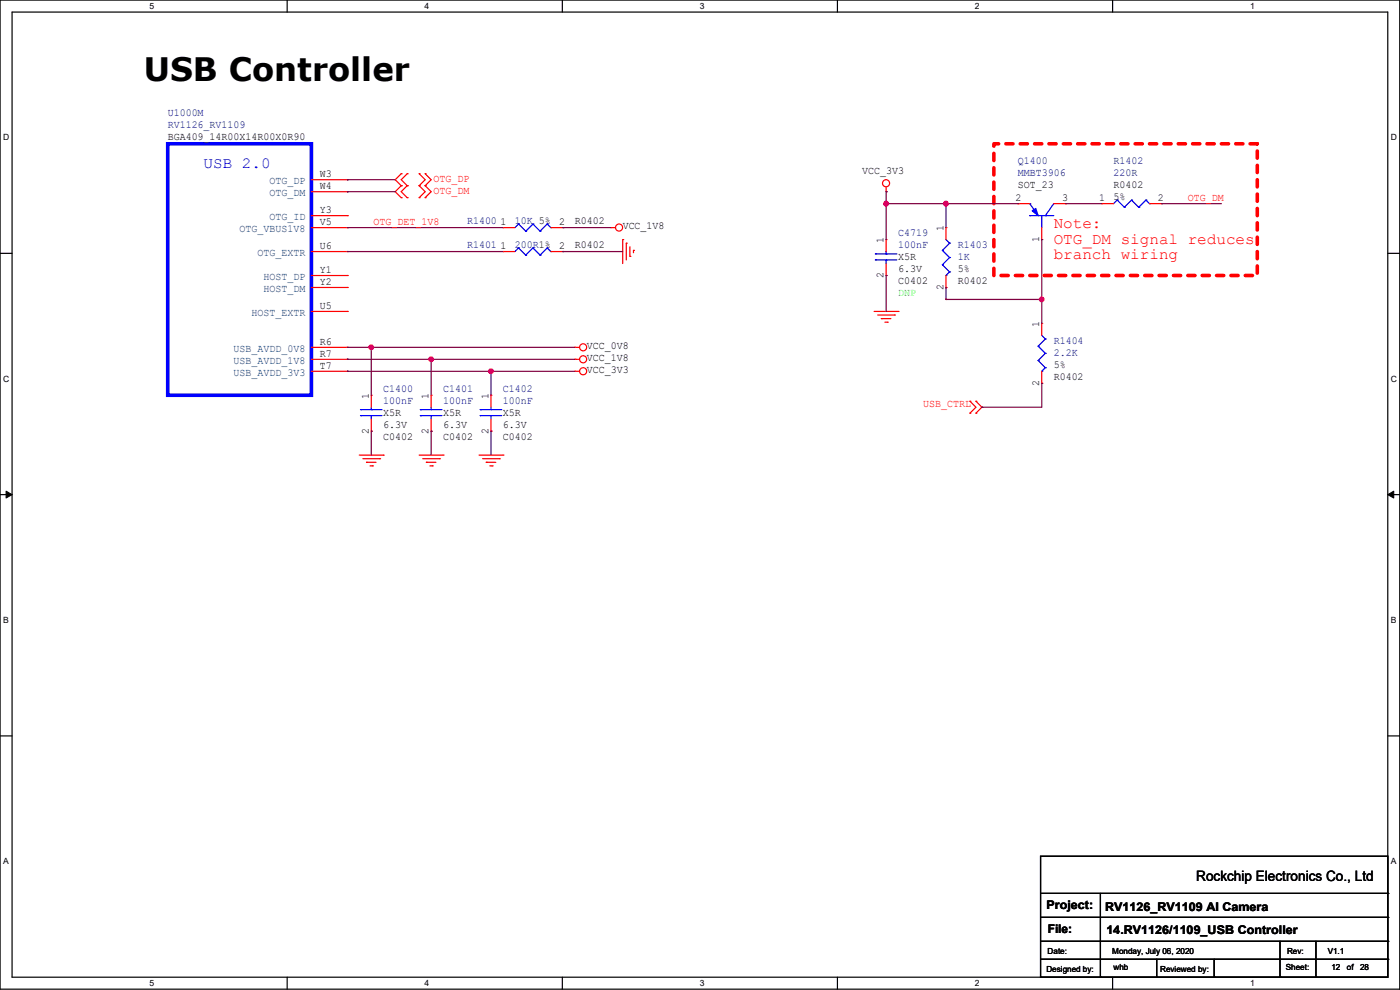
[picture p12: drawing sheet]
<svg xmlns="http://www.w3.org/2000/svg" width="297mm" height="210mm" viewBox="0 0 297 210" stroke-linecap="round" stroke-linejoin="round" font-family="sans-serif">
<path d="M0 0h296.9v209.8h-296.9zM2.6 2.6h291.8v204.7h-291.8z" fill="none" stroke="#000" stroke-width=".25"/>
<g fill="#fff">
<path d="M31.7 .3h1v2h-1z"/>
<path d="M31.7 207.5h1v2.1h-1z"/>
</g>
<path d="M60.9 0v2.6M60.9 207.3v2.5" fill="none" stroke="#000" stroke-width=".25"/>
<g fill="#fff">
<path d="M90.1 .3h1v2h-1z"/>
<path d="M90.1 207.5h1v2.1h-1z"/>
</g>
<path d="M119.3 0v2.6M119.3 207.3v2.5" fill="none" stroke="#000" stroke-width=".25"/>
<g fill="#fff">
<path d="M148.5 .3h1v2h-1z"/>
<path d="M148.5 207.5h1v2.1h-1z"/>
</g>
<path d="M177.7 0v2.6M177.7 207.3v2.5" fill="none" stroke="#000" stroke-width=".25"/>
<g fill="#fff">
<path d="M206.8 .3h1v2h-1z"/>
<path d="M206.8 207.5h1v2.1h-1z"/>
</g>
<path d="M236 0v2.6M236 207.3v2.5" fill="none" stroke="#000" stroke-width=".25"/>
<g fill="#fff">
<path d="M265.2 .3h1v2h-1z"/>
<path d="M265.2 207.5h1v2.1h-1z"/>
<path d="M.7 28.2h1.2v2h-1.2z"/>
<path d="M295 28.2h1.3v2h-1.3z"/>
<path d="M.7 79.3h1.2v2.1h-1.2z"/>
<path d="M295 79.3h1.3v2.1h-1.3z"/>
</g>
<path d="M0 53.7h2.6M294.4 53.7h2.5" fill="none" stroke="#000" stroke-width=".25"/>
<g fill="#fff">
<path d="M.7 130.5h1.2v2h-1.2z"/>
<path d="M295 130.5h1.2v2h-1.2z"/>
</g>
<path d="M0 104.9h2.6M294.4 104.9h2.5" fill="none" stroke="#000" stroke-width=".25"/>
<path d="M1.3 104.2l1.3 .7-1.3 .7zM294.4 104.9l1.3-.7v1.4z" fill="#000" stroke="#000" stroke-width=".21"/>
<g fill="#fff">
<path d="M.7 181.7h1.2v2h-1.2z"/>
<path d="M295 181.7h1.2v2h-1.2z"/>
</g>
<g fill="none" stroke="#000" stroke-width=".25">
<path d="M0 156.1h2.6M294.4 156.1h2.5M220.7 181.6h73.7v25.7h-73.7zM220.7 189.5h73.7M220.7 194.6h73.7M220.7 199.7h73.7M233.4 189.5v17.8M271.5 199.7v7.6M279.2 199.7v7.6M294.4 189.5h.1M294.4 194.6h.1M294.4 199.7h.1"/>
<path d="M220.7 203.5h73.7M233.4 207.3h.1M245.4 207.3h.1M245.4 203.5v3.8M257.6 207.3h.1M257.6 203.5v3.8M271.5 207.3h.1M279.2 207.3h.1M294.4 203.5h.1"/>
</g>
<path d="M210.8 30.5h55.9v27.9h-55.9z" fill="none" stroke="#f00" stroke-width=".76" stroke-dasharray="1.5 1.5"/>
<g fill="none" stroke="#f00" stroke-width=".25">
<path d="M66.1 38.1h7.6M73.7 38.1h.1M85.1 36.9h.1M85.1 39.4h.1M85.1 36.9l-1.3 1.2 1.3 1.3M85.1 39.4l-1.3 1.3 1.3 1.2M86.4 39.4h.1M86.4 36.9h.1M86.4 36.9l-1.3 1.2 1.3 1.3M86.4 39.4l-1.3 1.3 1.3 1.2M88.9 39.4h.1M88.9 36.9h.1"/>
<path d="M88.9 36.9l1.3 1.2-1.3 1.3M88.9 39.4l1.3 1.3-1.3 1.2M90.2 39.4h.1M90.2 36.9h.1M90.2 36.9l1.3 1.2-1.3 1.3M90.2 39.4l1.3 1.3-1.3 1.2M188 39.6v1.1M66.1 48.3h7.6M66.1 40.7h7.6M66.1 58.4h7.6M66.1 45.7h7.6M66.1 53.4h7.6"/>
<path d="M73.7 40.7h.1M73.7 58.4h.1M73.7 45.7h.1M73.7 53.4h.1M73.7 48.3h.1M85.1 41.9h.1M86.4 41.9h.1M88.9 41.9h.1M90.2 41.9h.1M106.7 53.4h.1M106.7 48.3h.1M106.7 48.3h2.5"/>
<path d="M106.7 53.4h2.5M116.9 48.3h2.5M116.9 53.4h2.5M119.4 53.4h.1M119.4 48.3h.1M129.6 48.3h.1M129.6 48.3h1M132.1 50.8h.1M132.1 50.8v5.1M132.9 51.6h.1M132.9 51.6v3.5M133.6 54.4h.1"/>
<path d="M133.6 52.3v2.1M134.4 53.1h.1M134.4 53.1v.5M188 40.7h.1M188 50.8h.1M188 58.4h.1M188 50.8v2.6M188 55.9v2.5M200.7 48.3h.1M200.7 48.3v2.5M200.7 58.4v2.6M215.9 43.2h.1"/>
<path d="M215.9 43.2h2.6M221 50.8h.1M221 48.3v2.5M223.5 43.2h2.6M226.1 43.2h.1M233.7 43.2h.1M233.7 43.2h2.5M243.9 43.2h2.5M246.4 43.2h.1M66.1 73.7h7.6M66.1 76.2h7.6M66.1 78.8h7.6"/>
<path d="M66.1 66.1h7.6M66.1 61h7.6M73.7 61h.1M73.7 78.8h.1M73.7 76.2h.1M73.7 73.7h.1M73.7 66.1h.1M121.9 73.7h.1M121.9 76.2h.1M121.9 78.8h.1M121.9 73.7h1.1M121.9 76.2h1.1"/>
<path d="M121.9 78.8h1.1M185.4 66.1h5.1M186.2 66.8h3.6M187 67.6h.1M187 67.6h2M187.7 68.3h.5M188.2 68.3h.1M189.8 66.8h.1M190.5 66.1h.1M200.7 61h.1M221 68.6h.1M221 68.6v2.5"/>
<path d="M221 78.8v2.5M76.2 96.5h5.1M77 97.3h3.5M77.7 98.1h.1M77.7 98.1h2.1M78.5 98.8h.5M78.8 83.8h.1M78.8 91.5h.1M78.8 83.8v2.6M78.8 88.9v2.6M79 98.8h.1M80.5 97.3h.1"/>
<path d="M81.3 96.5h.1M88.9 96.5h5.1M89.7 97.3h3.5M90.4 98.1h.1M90.4 98.1h2.1M91.2 98.8h.5M91.5 83.8h.1M91.5 91.5h.1M91.5 83.8v2.6M91.5 88.9v2.6M91.7 98.8h.1M93.2 97.3h.1"/>
<path d="M94 96.5h.1M101.6 96.5h5.1M102.4 97.3h3.5M103.1 98.1h.1M103.1 98.1h2.1M103.9 98.8h.5M104.2 83.8h.1M104.2 91.5h.1M104.2 83.8v2.6M104.2 88.9v2.6M104.4 98.8h.1M105.9 97.3h.1"/>
<path d="M106.7 96.5h.1M205.8 85.1h.1M205.8 87.7h.1M205.8 85.1l1.2 1.3-1.2 1.3M207 87.7h.1M207 85.1h.1M207 85.1l1.3 1.3-1.3 1.3M221 81.3h.1"/>
<circle cx="188" cy="38.9" r=".75"/>
<circle cx="131.3" cy="48.3" r=".75"/>
<circle cx="123.7" cy="76.2" r=".75"/>
<circle cx="123.7" cy="78.8" r=".75"/>
<circle cx="123.7" cy="73.7" r=".75"/>
</g>
<g fill="none" stroke="#00f" stroke-width=".25">
<path d="M110 52.6h.1M110 47.5h.1M110 52.6l-.8 .8M110 52.6l1.5 1.5M110 47.5l-.8 .8M110 47.5l1.5 1.5M111.5 54.1h.1M111.5 49h.1M113.1 52.6h.1M113.1 47.5h.1M113.1 52.6l-1.6 1.5M113.1 52.6l1.5 1.5"/>
<path d="M113.1 47.5l-1.6 1.5M113.1 47.5l1.5 1.5M114.6 54.1h.1M114.6 49h.1M116.1 52.6h.1M116.1 47.5h.1M116.1 52.6l-1.5 1.5M116.1 52.6l.8 .8M116.1 47.5l-1.5 1.5M116.1 47.5l.8 .8M116.9 53.4h.1M116.9 48.3h.1"/>
<path d="M185.7 55.1h.1M185.7 53.9h.1M185.7 55.1h4.6M185.7 53.9h4.6M188 53.9h.1M188 55.1h.1M188 53.4v.5M188 55.1v.8M199.9 53.1h.1M199.9 56.2h.1M199.9 53.1l1.5 1.5M199.9 56.2l1.5 1.5"/>
<path d="M200.7 58.4h.1M200.7 50.8l.7 .8M201.4 51.6h.1M201.4 54.6h.1M201.4 57.7h.1M201.4 51.6l-1.5 1.5M201.4 54.6l-1.5 1.6M201.4 57.7l-.7 .7M218.5 45.7h.1M218.5 43.2h.1M218.5 45.7h5M218.5 43.2l1.7 2.5"/>
<path d="M221 45.7h.1M221 45.7v2.6M221.8 45.7h.1M223.5 43.2l-1.7 2.5M237 42.4h.1M237 42.4l-.8 .8M237 42.4l1.5 1.6M238.5 44h.1M240.1 42.4h.1M240.1 42.4l-1.6 1.6M240.1 42.4l1.5 1.6M241.6 44h.1"/>
<path d="M243.1 42.4h.1M243.1 42.4l-1.5 1.6M243.1 42.4l.8 .8M243.9 43.2h.1M220.2 73.4h.1M220.2 76.5h.1M220.2 73.4l1.6 1.6M220.2 76.5l1.6 1.5M221 78.8h.1M221 71.1l.8 .8M221.8 71.9h.1M221.8 75h.1"/>
<path d="M221.8 78h.1M221.8 71.9l-1.6 1.5M221.8 75l-1.6 1.5M221.8 78l-.8 .8M76.5 88.2h.1M76.5 86.9h.1M76.5 88.2h4.5M76.5 86.9h4.5M78.8 86.9h.1M78.8 88.2h.1M78.8 86.4v.5M78.8 88.2v.7"/>
<path d="M89.2 88.2h.1M89.2 86.9h.1M89.2 88.2h4.5M89.2 86.9h4.5M91.5 86.9h.1M91.5 88.2h.1M91.5 86.4v.5M91.5 88.2v.7M101.9 88.2h.1M101.9 86.9h.1M101.9 88.2h4.5M101.9 86.9h4.5"/>
<path d="M104.2 86.9h.1M104.2 88.2h.1M104.2 86.4v.5M104.2 88.2v.7"/>
</g>
<path d="M35.6 30.5h30.5v53.3h-30.5z" fill="none" stroke="#00f" stroke-width=".76"/>
<path d="M219 44.7l.7-.5 .5 1.5z" fill="#00f" stroke="#00f" stroke-width=".25"/>
<g fill="none" stroke="#800040" stroke-width=".25">
<path d="M73.7 38.1h.1M73.7 38.1h10.1M73.7 53.4h.1M73.7 48.3h.1M73.7 40.7h.1M73.7 53.4h33M73.7 48.3h33M73.7 40.7h10.1M119.4 53.4h.1M119.4 48.3h.1M119.4 53.4h12.7M119.4 48.3h10.2"/>
<path d="M188 40.7h.1M188 43.2h.1M188 58.4h.1M188 40.7v10.1M188 58.4v7.7M188 43.2h27.9M200.7 43.2h.1M200.7 43.2v5.1M215.9 43.2h.1M221 50.8h.1M221 50.8v17.8M226.1 43.2h.1"/>
<path d="M226.1 43.2h7.6M246.4 43.2h.1M246.4 43.2h12.7M73.7 73.7h.1M73.7 76.2h.1M73.7 78.8h.1M73.7 73.7h48.2M73.7 76.2h48.2M73.7 78.8h48.2M78.8 73.7h.1M78.8 73.7v10.1M91.5 76.2h.1"/>
<path d="M91.5 76.2v7.6M104.2 78.8h.1M104.2 78.8v5M200.7 61h.1M200.7 63.5h.1M200.7 61v2.5M200.7 63.5h20.3M221 63.5h.1M78.8 91.5h.1M78.8 91.5v5M91.5 91.5h.1M91.5 91.5v5"/>
<path d="M104.2 91.5h.1M104.2 91.5v5M208.3 86.4h.1M221 81.3h.1M221 81.3v5.1h-12.7"/>
</g>
<g fill="#f0f" stroke="#f0f" stroke-width=".25">
<circle cx="78.8" cy="73.7" r=".5"/>
<circle cx="91.5" cy="76.2" r=".5"/>
<circle cx="104.2" cy="78.8" r=".5"/>
<circle cx="221" cy="63.5" r=".5"/>
<circle cx="188" cy="43.2" r=".5"/>
<circle cx="200.7" cy="43.2" r=".5"/>
</g>
<text font-size="6.9" x="30.5" y="17.1">USB Controller</text>
<text font-size="3.3" fill="#00f" x="43.2" y="35.7">USB 2.0</text>
<g font-size="3.3" fill="#f00">
<text x="223.5" y="48.4">Note:</text>
<text x="223.5" y="51.7">OTG_DM signal reduces</text>
<text x="223.5" y="55">branch wiring</text>
</g>
<text font-size="3" x="253.8" y="186.9">Rockchip Electronics Co., Ltd</text>
<g font-size="2.5">
<text x="222" y="192.9">Project:</text>
<text x="222.3" y="198">File:</text>
<text x="234.5" y="193.1">RV1126_RV1109 AI Camera</text>
<text x="234.7" y="198.2">14.RV1126/1109_USB Controller</text>
</g>
<g font-size="2.3" fill="#000080">
<text x="35.6" y="24.7">U1000M</text>
<text x="35.6" y="27.2">RV1126_RV1109</text>
<text x="215.9" y="34.9">Q1400</text>
<text x="236.2" y="34.9">R1402</text>
<text x="215.9" y="37.4">MMBT3906</text>
<text x="236.2" y="37.4">220R</text>
<text x="99.1" y="47.6">R1400</text>
<text x="109.2" y="47.6">10K 5%</text>
<text x="99.1" y="52.6">R1401</text>
<text x="109.2" y="52.6">200R1%</text>
<text x="190.5" y="50.1">C4719</text>
<text x="190.5" y="52.6">100nF</text>
<text x="203.2" y="52.6">R1403</text>
<text x="203.2" y="55.2">1K</text>
<text x="223.5" y="73">R1404</text>
<text x="223.5" y="75.5">2.2K</text>
<text x="81.3" y="83.1">C1400</text>
<text x="94" y="83.1">C1401</text>
<text x="106.7" y="83.1">C1402</text>
<text x="81.3" y="85.7">100nF</text>
<text x="94" y="85.7">100nF</text>
<text x="106.7" y="85.7">100nF</text>
</g>
<g font-size="2.3">
<text x="35.6" y="29.8">BGA409_14R00X14R00X0R90</text>
<text x="67.8" y="40.1">W4</text>
<text x="67.8" y="37.6">W3</text>
<text x="182.9" y="36.9">VCC_3V3</text>
<text x="215.9" y="39.9">SOT_23</text>
<text x="236.2" y="39.9">R0402</text>
<text x="67.8" y="45.2">Y3</text>
<text x="67.8" y="47.8">V5</text>
<text x="106.2" y="47.8">1</text>
<text x="118.6" y="47.8">2</text>
<text x="121.9" y="47.6">R0402</text>
<text x="215.4" y="42.7">2</text>
<text x="225.3" y="42.7">3</text>
<text x="233.2" y="42.7">1</text>
<text x="236.2" y="42.5">5%</text>
<text x="245.6" y="42.7">2</text>
<text x="67.8" y="52.8">U6</text>
<text x="106.2" y="52.8">1</text>
<text x="118.6" y="52.8">2</text>
<text x="121.9" y="52.6">R0402</text>
<text x="132.1" y="48.6">VCC_1V8</text>
<text x="187.5" y="51.6" transform="rotate(-90 187.5 51.6)">1</text>
<text x="200.2" y="49" transform="rotate(-90 200.2 49)">1</text>
<text x="220.5" y="51.3" transform="rotate(-90 220.5 51.3)">1</text>
<text x="67.8" y="57.9">Y1</text>
<text x="187.5" y="59" transform="rotate(-90 187.5 59)">2</text>
<text x="190.5" y="55.2">X5R</text>
<text x="190.5" y="57.7">6.3V</text>
<text x="203.2" y="57.7">5%</text>
<text x="67.8" y="60.5">Y2</text>
<text x="67.8" y="65.5">U5</text>
<text x="190.5" y="60.3">C0402</text>
<text x="200.2" y="61.5" transform="rotate(-90 200.2 61.5)">2</text>
<text x="203.2" y="60.3">R0402</text>
<text x="220.5" y="69.4" transform="rotate(-90 220.5 69.4)">1</text>
<text x="67.8" y="75.7">R7</text>
<text x="67.8" y="73.2">R6</text>
<text x="124.5" y="74">VCC_0V8</text>
<text x="124.5" y="76.5">VCC_1V8</text>
<text x="67.8" y="78.2">T7</text>
<text x="124.5" y="79.1">VCC_3V3</text>
<text x="220.5" y="81.8" transform="rotate(-90 220.5 81.8)">2</text>
<text x="223.5" y="80.6">R0402</text>
<text x="223.5" y="78">5%</text>
<text x="78.2" y="84.6" transform="rotate(-90 78.2 84.6)">1</text>
<text x="81.3" y="88.2">X5R</text>
<text x="90.9" y="84.6" transform="rotate(-90 90.9 84.6)">1</text>
<text x="94" y="88.2">X5R</text>
<text x="103.6" y="84.6" transform="rotate(-90 103.6 84.6)">1</text>
<text x="106.7" y="88.2">X5R</text>
<text x="78.2" y="92" transform="rotate(-90 78.2 92)">2</text>
<text x="81.3" y="93.3">C0402</text>
<text x="81.3" y="90.7">6.3V</text>
<text x="90.9" y="92" transform="rotate(-90 90.9 92)">2</text>
<text x="94" y="93.3">C0402</text>
<text x="94" y="90.7">6.3V</text>
<text x="103.6" y="92" transform="rotate(-90 103.6 92)">2</text>
<text x="106.7" y="93.3">C0402</text>
<text x="106.7" y="90.7">6.3V</text>
</g>
<g font-size="2.3" fill="#004080">
<text x="57.2" y="41.6">OTG_DM</text>
<text x="57.2" y="39">OTG_DP</text>
<text x="57.2" y="46.7">OTG_ID</text>
<text x="50.8" y="49.2">OTG_VBUS1V8</text>
<text x="54.6" y="54.3">OTG_EXTR</text>
<text x="55.9" y="59.4">HOST_DP</text>
<text x="55.9" y="61.9">HOST_DM</text>
<text x="53.4" y="67">HOST_EXTR</text>
<text x="49.6" y="77.1">USB_AVDD_1V8</text>
<text x="49.6" y="74.6">USB_AVDD_0V8</text>
<text x="49.6" y="79.7">USB_AVDD_3V3</text>
</g>
<g font-size="2.3" fill="#f00">
<text x="92" y="38.7">OTG_DP</text>
<text x="92" y="41.2">OTG_DM</text>
<text x="79.3" y="47.7">OTG_DET_1V8</text>
<text x="252" y="42.6">OTG_DM</text>
<text x="195.9" y="86.4">USB_CTRL</text>
</g>
<text font-size="2.3" fill="#0f0" x="190.5" y="62.8">DNP</text>
<g font-size="1.8">
<text x="31.7" y="1.9">5</text>
<text x="90.1" y="1.9">4</text>
<text x="148.5" y="1.9">3</text>
<text x="206.8" y="1.9">2</text>
<text x="265.2" y="1.9">1</text>
<text x=".7" y="29.8">D</text>
<text x="295.1" y="29.8">D</text>
<text x=".7" y="81">C</text>
<text x="295.1" y="81">C</text>
<text x=".7" y="132.1">B</text>
<text x="295.1" y="132.1">B</text>
<text x=".7" y="183.3">A</text>
<text x="295.1" y="183.3">A</text>
<text x="222.3" y="202.3">Date:</text>
<text x="236" y="202.3">Monday, July 06, 2020</text>
<text x="273" y="202.3">Rev:</text>
<text x="281.7" y="202.3">V1.1</text>
<text x="31.7" y="209.2">5</text>
<text x="90.1" y="209.2">4</text>
<text x="148.5" y="209.2">3</text>
<text x="206.8" y="209.2">2</text>
<text x="222" y="206.1">Designed by:</text>
<text x="236.2" y="205.8">whb</text>
<text x="246.1" y="206.1">Reviewed by:</text>
<text x="265.2" y="209.2">1</text>
<text x="272.8" y="205.8">Sheet:</text>
<text x="282.4" y="205.8">12</text>
<text x="285.7" y="205.8">of</text>
<text x="288.5" y="205.8">28</text>
</g>
</svg>
